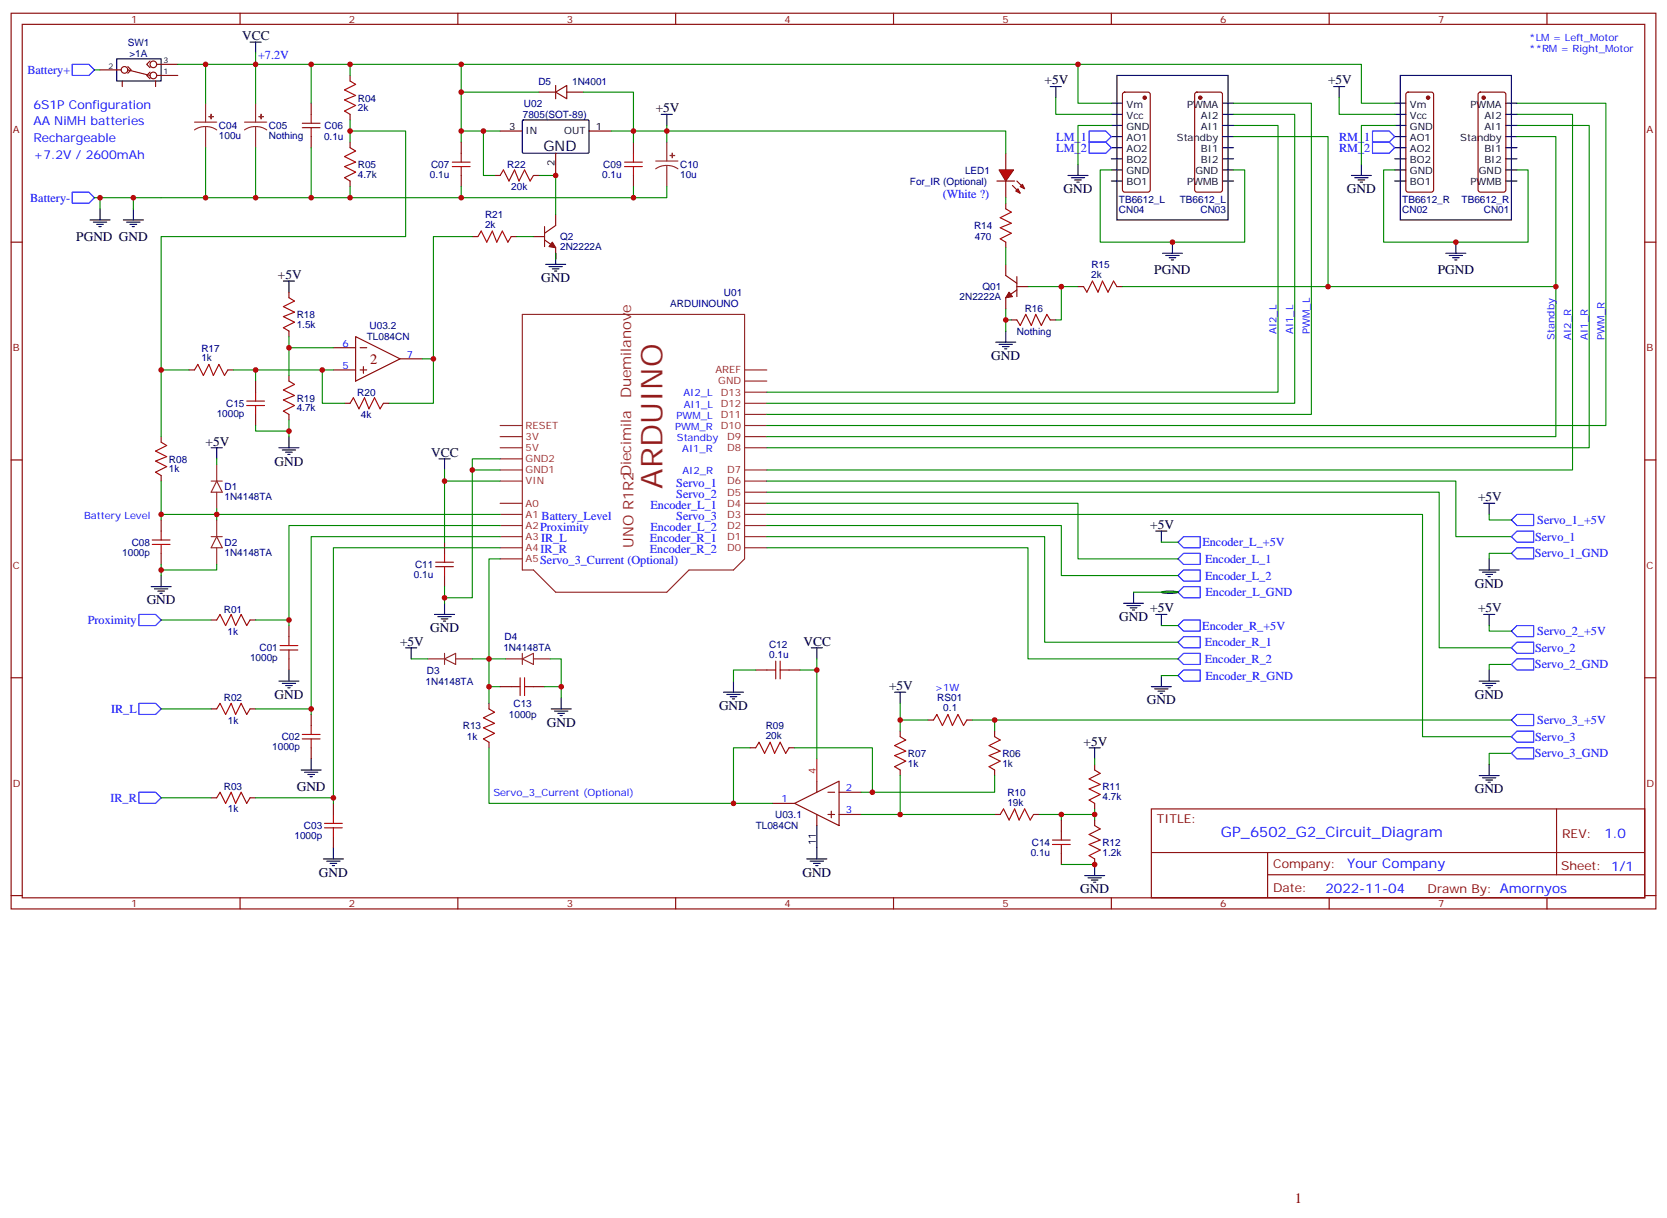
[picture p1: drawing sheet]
<svg xmlns="http://www.w3.org/2000/svg" width="529mm" height="387mm" viewBox="0 0 529 387" stroke-linecap="round" stroke-linejoin="round" font-family="sans-serif">
<g fill="none" stroke="#870000" stroke-width=".35">
<path d="M3.5 4.2h522.1v284.3h-522.1zM7.1 7.7h515v277.3h-515zM76.2 4.2v3.5M145.3 4.2v3.5M214.5 4.2v3.5M283.6 4.2v3.5M352.8 4.2v3.5M421.9 4.2v3.5M491.1 4.2v3.5M98.8 32.8v3.5M111.1 24v1.7M111.1 36.3v1.8"/>
<path d="M171.1 29.2h5.3M176.4 29.2l3.5-2.1v4.3zM176.4 27.1v4.3M179.9 29.2h5.3M356.5 29.5l.5-.3h7.4l.7 .5v30.6l-.4 .6-7.7 .1-.6-.5-.1-30.5zM379.5 29.5l.4-.3h7.4l.7 .5 .1 30.6-.5 .6-7.7 .1-.6-.5-.1-30.5zM446.5 29.5l.5-.3h7.4l.6 .5 .1 30.6-.5 .6-7.6 .1-.7-.5v-30.5zM469.4 29.5l.5-.3h7.4l.7 .5v30.6l-.4 .6-7.7 .1-.7-.5v-30.5zM98.8 43.4v3.5M111.1 45.1v1.8M111.1 57.5v1.7M146.4 45.1v3.5"/>
<path d="M146.4 55.7v3.5M158.7 41.6h7.1M176.4 48.6v7.1M187 41.6h7M201.1 45.1v3.5M201.1 55.7v3.5M3.5 76.9h3.6M522.1 76.9h3.5M51.2 138.6v1.8M3.5 146h3.6M51.2 151v1.7M522.1 146h3.5"/>
<path d="M51.2 165.1v3.5M51.2 175.6v3.6M141.1 172.1v3.5M67 196.8h1.8M79.4 196.8h1.7M91.7 198.6v3.5M141.1 182.7v3.5M3.5 215.2h3.6M91.7 209.2v3.5M158.7 218h3.6M169.3 218h3.6M239.9 212.7h3.5"/>
<path d="M250.5 212.7h3.5M522.1 215.2h3.5M67 225h1.8M79.4 225h1.7M98.8 226.8v3.5M98.8 237.4v3.5M155.2 223.3v1.7M155.2 235.6v1.8M238.1 237.4h1.8M250.5 237.4h1.7M285.8 232.1v1.8M294.6 228.6h1.7"/>
<path d="M306.9 228.6h1.8M315.7 232.1v1.8M67 253.3h1.8M79.4 253.3h1.7M105.8 255v3.6M245.2 255h7M252.2 255l14.1-7v14.1zM259.3 248v3.5M259.3 258.6v3.5M262.8 251.5h2.1M262.8 258.6h2.1M263.9 257.5v2.1"/>
<path d="M266.3 251.5h7.1M266.3 258.6h7.1M285.8 244.4v1.8M315.7 258.6h1.8M315.7 244.4v1.8M328.1 258.6h1.7M347.5 242.7v1.7M347.5 255v1.8M365.5 256.8h156.6v28.2h-156.6zM494.1 256.8v20.9M105.8 265.6v3.5M336.9 260.3v3.5"/>
<path d="M336.9 270.9v3.5M347.5 260.3v1.8M347.5 272.7v1.7M365.5 270.6h156.5M402.4 277.7h119.6M402.4 270.6v14.1M3.5 284.3h3.6M76.2 285v3.5M145.3 285v3.5M214.5 285v3.5M283.6 285v3.5M352.8 285v3.5"/>
<path d="M421.9 285v3.5M491.1 285v3.5M522.1 284.3h3.5"/>
</g>
<g fill="none" stroke="#8c2424" stroke-width=".35">
<path d="M61.7 38.8h7.1M65.3 32.8v6M77.6 38.8h7.1M81.1 32.8v6M65.3 40.2l-1.9 .2-1.7 .8M65.3 40.2l1.8 .2 1.7 .8M65.3 40.2v6.7M81.1 40.2l-1.8 .2-1.7 .8M81.1 40.2l1.9 .2 1.7 .8M81.1 40.2v6.7M208.1 51.1h7.1M211.7 52.5l-1.9 .3-1.7 .8"/>
<path d="M211.7 52.5l1.8 .3 1.7 .8M211.7 45.1v6M211.7 52.5v6.7M165.8 99.8h70.6v77.6l-3.6 3.5h-14.1l-7 7.1h-35.3l-7.1-7.1h-3.5zM236.4 117.4h7M158.7 138.6h7.1M158.7 135.1h7.1M236.4 138.6h7M236.4 135.1h7M236.4 131.6h7M236.4 128h7M236.4 124.5h7"/>
<path d="M236.4 121h7M67 152.7h3.6M68.8 152.7l1.8 3.5h-3.6zM68.8 147.4v5.3M68.8 156.2v5.3M158.7 159.8h7.1M158.7 152.7h7.1M158.7 149.2h7.1M158.7 142.1h7.1M158.7 145.7h7.1M236.4 159.8h7M236.4 156.2h7"/>
<path d="M236.4 152.7h7M236.4 149.2h7M236.4 142.1h7M67 170.4h3.6M68.8 170.4l1.8 3.5h-3.6zM68.8 165.1v5.3M68.8 173.9v5.3M158.7 173.9h7.1M158.7 170.4h7.1M158.7 166.8h7.1M158.7 163.3h7.1M158.7 177.4h7.1"/>
<path d="M236.4 173.9h7M236.4 170.4h7M236.4 166.8h7M236.4 163.3h7M135.8 209.2h5.3M141.1 209.2l3.5-1.8v3.5zM141.1 207.4v3.5M144.6 209.2h5.3M160.5 209.2h5.3M165.8 207.4v3.5M165.8 209.2l3.5-1.8v3.5zM169.3 209.2h5.3"/>
</g>
<g fill="none" stroke="#000" stroke-width=".35">
<path d="M79.4 13.4h3.5M81.1 13.4v3.5M165.9 38.2l.3-.1h20.6l.2 .3-.1 10.1-.3 .1h-20.6l-.2-.3zM209.9 36.3h3.5M211.7 36.3v3.5M333.4 27.5h3.5M335.1 27.5v3.5M352.8 32.8h3.5M352.8 36.3h3.5M352.8 39.8h3.5M354.5 24h35.3v45.8h-35.3zM388.1 32.8h3.5"/>
<path d="M388.1 36.3h3.5M388.1 39.8h3.5M423.3 27.5h3.6M425.1 27.5v3.5M442.7 32.8h3.6M442.7 36.3h3.6M442.7 39.8h3.6M444.5 24h35.3v45.8h-35.3zM478 32.8h3.5M478 36.3h3.5M478 39.8h3.5M339 55.7h6.4"/>
<path d="M340.1 56.4h4.2M341.1 57.1h2.2M341.8 57.8h.7M342.2 52.2v3.5M352.8 43.4h3.5M352.8 46.9h3.5M352.8 50.4h3.5M352.8 57.5h3.5M352.8 53.9h3.5M388.1 43.4h3.5M388.1 46.9h3.5M388.1 50.4h3.5"/>
<path d="M388.1 57.5h3.5M388.1 53.9h3.5M429 55.7h6.3M430 56.4h4.3M431.1 57.1h2.1M431.8 57.8h.7M432.2 52.2v3.5M442.7 43.4h3.6M442.7 46.9h3.6M442.7 50.4h3.6M442.7 57.5h3.6M442.7 53.9h3.6"/>
<path d="M478 43.4h3.5M478 46.9h3.5M478 50.4h3.5M478 57.5h3.5M478 53.9h3.5M28.6 69.8h6.3M29.6 70.5h4.3M30.7 71.2h2.1M31.4 71.9h.7M31.7 66.3v3.5M39.2 69.8h6.3M40.2 70.5h4.2"/>
<path d="M41.3 71.2h2.1M42 71.9h.7M42.3 66.3v3.5M372.2 76.9v3.5M462.1 76.9v3.5M369 80.4h6.4M370.1 81.1h4.2M371.1 81.8h2.1M371.8 82.5h.7M459 80.4h6.3M460 81.1h4.3M461.1 81.8h2.1"/>
<path d="M461.8 82.5h.7M67 142.1h3.6M68.8 142.1v3.6M139.3 145.7h3.6M141.1 145.7v3.5M471 159.8h3.5M472.7 159.8v3.5M472.7 177.4v3.5M48 186.2h6.3M49 186.9h4.3M50.1 187.6h2.1M50.8 188.3h.7"/>
<path d="M51.2 182.7v3.5M137.9 195.1h6.4M139 195.8h4.2M140.1 196.5h2.1M140.8 197.2h.7M141.1 191.5v3.6M469.5 180.9h6.4M470.6 181.6h4.2M471 195.1h3.5M471.7 182.4h2.1M472.4 183.1h.7M472.7 195.1v3.5"/>
<path d="M88.5 216.2h6.4M89.6 216.9h4.2M90.7 217.6h2.1M91.4 218.3h.7M91.7 212.7v3.5M128.8 205.6h3.5M130.5 205.6v3.6M229.7 219.7h6.3M232.8 216.2v3.5M257.5 205.6h3.6M259.3 205.6v3.6M284 219.7h3.5"/>
<path d="M285.8 219.7v3.6M469.5 216.2h6.4M470.6 216.9h4.2M471.7 217.6h2.1M472.4 218.3h.7M472.7 212.7v3.5M175 225h6.3M176 225.7h4.3M177.1 226.4h2.1M177.8 227.2h.7M178.2 221.5v3.5M230.7 220.5h4.2"/>
<path d="M231.8 221.2h2.1M232.5 221.9h.7M345.7 237.4h3.5M347.5 237.4v3.5M95.6 244.4h6.4M96.7 245.1h4.2M97.7 245.9h2.1M98.4 246.6h.7M98.8 240.9v3.5M469.5 246.2h6.4M470.6 246.9h4.2M471.7 247.6h2.1"/>
<path d="M472.4 248.3h.7M472.7 242.7v3.5M102.7 272.7h6.3M103.7 273.4h4.2M104.8 274.1h2.1M105.5 274.8h.7M105.8 269.1v3.6M256.1 272.7h6.4M257.2 273.4h4.2M258.2 274.1h2.1M258.9 274.8h.7M259.3 262.1v10.6"/>
<path d="M344.3 278h6.4M345.4 278.7h4.2M346.4 279.4h2.1M347.5 274.4v3.6M347.1 280.1h.7"/>
</g>
<g fill="none" stroke="#a10000" stroke-width=".35">
<path d="M96 39.1h5.6M98.8 36.3v2.8M111.1 25.7l1.8 1.1-3.5 1.7 3.5 1.8-3.5 1.4 3.5 1.8-3.5 1.7 1.7 1.1M96 40.5h5.6M98.8 40.5v2.9M111.1 46.9l1.8 1-3.5 1.8 3.5 1.8-3.5 1.4 3.5 1.7-3.5 1.8 1.7 1.1M143.6 51.5h5.6M143.6 52.9h5.6M146.4 48.6v2.9M146.4 52.9v2.8M198.3 51.5h5.6M198.3 52.9h5.6"/>
<path d="M201.1 48.6v2.9M201.1 52.9v2.8M51.2 140.4l1.7 1-3.5 1.8 3.5 1.8-3.5 1.4 3.5 1.7-3.5 1.8 1.8 1.1M48.3 172.8h5.7M48.3 171.4h5.7M51.2 168.6v2.8M51.2 172.8v2.8M138.3 179.9h5.6M138.3 178.5h5.6M141.1 175.6v2.9M141.1 179.9v2.8M68.8 196.8l1-1.7 1.8 3.5 1.8-3.5 1.4 3.5 1.8-3.5 1.7 3.5 1.1-1.8"/>
<path d="M88.9 206.3h5.6M88.9 204.9h5.6M91.7 202.1v2.8M91.7 206.3v2.9M162.3 218h2.8M165.1 215.2v5.6M166.5 215.2v5.6M166.5 218h2.8M243.4 212.7h2.8M246.2 209.9v5.6M247.6 209.9v5.6M247.6 212.7h2.9"/>
<path d="M68.8 225l1-1.7 1.8 3.5 1.8-3.5 1.4 3.5 1.8-3.5 1.7 3.5 1.1-1.8M96 234.6h5.6M96 233.2h5.6M98.8 230.3v2.9M98.8 234.6v2.8M155.2 225l1.8 1.1-3.5 1.8 3.5 1.7-3.5 1.4 3.5 1.8-3.5 1.8 1.7 1M239.9 237.4l1-1.8 1.8 3.5 1.8-3.5 1.4 3.5 1.7-3.5 1.8 3.5 1.1-1.7M285.8 233.9l1.7 1-3.5 1.8 3.5 1.7-3.5 1.5 3.5 1.7-3.5 1.8 1.8 1M296.3 228.6l1.1-1.8 1.8 3.5 1.7-3.5 1.4 3.5 1.8-3.5 1.8 3.5 1-1.7M315.7 233.9l1.8 1-3.5 1.8 3.5 1.7-3.5 1.5 3.5 1.7-3.5 1.8 1.7 1M68.8 253.3l1-1.8 1.8 3.5 1.8-3.5 1.4 3.5 1.8-3.5 1.7 3.5 1.1-1.7M105.8 258.6v2.8"/>
<path d="M317.5 258.6l1.1-1.8 1.7 3.5 1.8-3.5 1.4 3.5 1.8-3.5 1.7 3.5 1.1-1.7M347.5 244.4l1.7 1.1-3.5 1.8 3.5 1.7-3.5 1.4 3.5 1.8-3.5 1.8 1.8 1M103 262.8h5.7M103 261.4h5.7M105.8 262.8v2.8M334.1 268.1h5.6M334.1 266.7h5.6M336.9 263.8v2.9M336.9 268.1v2.8M347.5 262.1l1.7 1-3.5 1.8 3.5 1.8-3.5 1.4 3.5 1.7-3.5 1.8 1.8 1.1"/>
</g>
<g fill="none" stroke="#008700" stroke-width=".35">
<path d="M81.1 16.9v3.5M65.3 32.8v-12.4h33.5v12.4M111.1 24v-3.6h231.1v12.4h10.6M111.1 38.1v7M171.1 29.2h-24.7v12.4M185.2 29.2h15.9v12.4h10.6v-1.8M335.1 31v5.3h17.7M342.2 20.4h90v12.4h10.5M352.8 39.8h-10.6v12.4M391.6 32.8h24.7v98.8h-172.9M391.6 36.3h19.4v91.7h-167.6M391.6 39.8h14.1v84.7h-162.3"/>
<path d="M425.1 31v5.3h17.6M442.7 39.8h-10.5v12.4M481.5 36.3h17.7v112.9h-255.8M481.5 39.8h23v102.3h-261.1M481.5 32.8h28.3v102.3h-266.4M98.8 46.9v15.9h-47.6M111.1 41.6h17.7v33.5h-77.6v63.5M146.4 59.2v3.6h-47.6M158.7 41.6h-12.3v3.5M194 41.6h7.1v3.5M201.1 59.2v3.6h-54.7M211.7 59.2v3.6h-10.6"/>
<path d="M211.7 41.6v3.5M352.8 53.9h-3.6v23h45.9v-23h-3.5M391.6 43.4h30v47.6h72.3M442.7 53.9h-3.5v23h45.9v-23h-3.6M481.5 43.4h12.4v95.2h-250.5M51.2 152.7v12.4M68.8 145.7v1.7M141.1 149.2v22.9M141.1 152.7h17.6M158.7 149.2h-8.8v40.6h-8.8M158.7 145.7h-8.8v3.5M243.4 156.2h213.4v49.4h23"/>
<path d="M243.4 152.7h218.7v17.7h17.7M51.2 163.3h107.5M51.2 179.2v3.5M68.8 179.2v1.7h-17.6M68.8 161.5v3.6M158.7 166.8h-67v30M158.7 170.4h-59.9v54.6M158.7 173.9h-52.9v79.4M158.7 177.4h-3.5v45.9M243.4 163.3h208.2v70.6h28.2M472.7 163.3v1.8h7.1M479.8 175.6h-7.1v1.8"/>
<path d="M51.2 196.8h15.8M81.1 196.8h10.6v1.8M141.1 186.2v5.3M472.7 198.6v1.7h7.1M130.5 209.2h5.3M149.9 209.2h10.6M155.2 218h3.5M172.9 218h5.3v3.5M174.6 209.2h3.6v8.8M239.9 212.7h-7.1v3.5M254 212.7h5.3M259.3 209.2v31.7"/>
<path d="M479.8 210.9h-7.1v1.8M51.2 225h15.8M81.1 225h17.7v1.8M155.2 237.4v17.6h77.6M238.1 237.4h-5.3v17.6h12.4M252.2 237.4h24.7v14.1M285.8 223.3v5.3h8.8M285.8 228.6v3.5M308.7 228.6h171.1M315.7 228.6v3.5M479.8 239.1h-7.1v3.6M51.2 253.3h15.8"/>
<path d="M81.1 253.3h24.7v1.7M285.8 246.2v12.4h-12.4M315.7 246.2v5.3h-42.3M329.8 258.6h17.7M336.9 258.6v1.7M347.5 240.9v1.8M347.5 256.8v3.5M336.9 274.4h10.6"/>
</g>
<g fill="none" stroke="#00f" stroke-width=".35">
<path d="M22.9 20.4h5.3l1.8 1.8-1.8 1.8h-5.3zM345.7 41.6h5.3l1.8 1.8-1.8 1.7h-5.3zM345.7 45.1h5.3l1.8 1.8-1.8 1.7h-5.3zM435.7 41.6h5.3l1.7 1.8-1.7 1.7h-5.3zM435.7 45.1h5.3l1.7 1.8-1.7 1.7h-5.3zM22.9 61h5.3l1.8 1.8-1.8 1.7h-5.3zM481.5 168.6h5.3v3.5h-5.3l-1.7-1.7zM481.5 173.9h5.3v3.5h-5.3l-1.7-1.8zM481.5 163.3h5.3v3.5h-5.3l-1.7-1.7zM44.1 195.1h5.3l1.8 1.7-1.8 1.8h-5.3zM481.5 198.6h5.3v3.5h-5.3l-1.7-1.8zM481.5 203.9h5.3v3.5h-5.3l-1.7-1.8z"/>
<path d="M481.5 209.2h5.3v3.5h-5.3l-1.7-1.8zM44.1 223.3h5.3l1.8 1.7-1.8 1.8h-5.3zM479.8 239.1l1.7-1.7h5.3v3.5h-5.3zM479.8 228.6l1.7-1.8h5.3v3.5h-5.3zM481.5 232.1h5.3v3.5h-5.3l-1.7-1.7zM44.1 251.5h5.3l1.8 1.8-1.8 1.7h-5.3z"/>
</g>
<g fill="#8c2424" stroke="#8c2424" stroke-width=".35">
<path d="M66.3 37h1.4z"/>
<path d="M67 36.3v1.4z"/>
<path d="M82.2 37h1.4z"/>
<path d="M82.9 36.3v1.4z"/>
<path d="M212.7 49.4h1.4z"/>
<path d="M213.4 48.6v1.5z"/>
</g>
<path d="M259.3 240.9v7.1" fill="none" stroke="#f00" stroke-width=".35"/>
<g fill="#870000" stroke="#870000" stroke-width=".35">
<circle cx="471" cy="31" r=".53"/>
<circle cx="453.3" cy="31" r=".53"/>
<circle cx="363.4" cy="31" r=".53"/>
<circle cx="381" cy="31" r=".53"/>
</g>
<g fill="#f00" stroke="#870000" stroke-width=".35">
<path d="M317.1 53.9h4.6l-2.4 3.6z"/>
<path d="M316.4 57.5h5.7z"/>
</g>
<g fill="#870000" stroke="#870000" stroke-width=".35">
<path d="M322.8 57.5l1.4 1.4z"/>
<path d="M321.4 58.9l1.4 1.4z"/>
</g>
<g fill="#f00" stroke="#870000" stroke-width=".35">
<path d="M323.8 59.2l.8-.7 .7 1.4z"/>
<path d="M323.1 59.9l.7 1.4-1.4-.7z"/>
</g>
<g fill="none" stroke="#870000" stroke-width=".35">
<path d="M47.6 19.4l-1 1 1 1.1M31.7 22.2h6.8M38.8 25.7v1.8M40.6 21.1l1 1.1-1 1M40.6 22.2l7 1.8M47.6 22.9l-1 1.1 1 1M49.4 25.7v1.8M49.7 20.4h6.7M49.7 24h6.7M157 55.7h1.7M169.3 55.7h1.8M319.3 48.6v5.3"/>
<path d="M319.3 57.5v5.3M149.9 75.1h1.8M162.3 75.1h1.7M169.3 75.1h3.6M172.9 76.2l3.5 2.4v3.6M172.9 71.9v6.4M176.4 68.1v3.5l-3.5 2.4M319.3 64.5v1.8M319.3 76.9v1.7M91.7 92.7v1.8M319.3 83.9v3.6l3.5 2.4M322.8 92l-3.5 2.5v3.5"/>
<path d="M322.8 91h3.5M322.8 87.8v6.4M342.2 91h1.8M354.5 91h1.8M60 117.4h1.7M72.3 117.4h1.8M91.7 105.1v1.8M91.7 119.2v1.8M105.8 110.4h7.1M105.8 117.4h7.1M112.9 106.9l14.1 7-14.1 7.1zM114.3 110.4h2.1"/>
<path d="M114.3 117.4h2.1M115.4 116.4v2.1M127 113.9h7.1M321 101.6h1.8M333.4 101.6h1.7M81.1 121v3.5M81.1 131.6v3.5M91.7 131.6v1.7M109.4 128h1.7M121.7 128h1.8"/>
<circle cx="39.5" cy="22.2" r="1.06"/>
<circle cx="48.7" cy="24" r="1.06"/>
<circle cx="48.7" cy="20.4" r="1.06"/>
</g>
<g fill="none" stroke="#008700" stroke-width=".35">
<path d="M30 22.2h1.7M56.4 20.4h8.9M81.1 20.4v12.4M98.8 20.4h12.3M146.4 20.4v8.8M65.3 46.9v15.9M81.1 46.9v15.9M111.1 59.2v3.6M153.5 41.6v14.1h3.5M171.1 55.7h5.3v12.4M211.7 41.6h107.6v7M30 62.8h21.2"/>
<path d="M31.7 62.8v3.5M42.3 62.8v3.5M149.9 75.1h-12.3v38.8M164 75.1h5.3M319.3 62.8v1.7M319.3 78.6v5.3M176.4 80.4v1.8M319.3 98v7.1M326.3 91h15.9M336.9 91v10.6h-1.8M356.3 91h65.3M51.2 117.4h8.8"/>
<path d="M74.1 117.4h31.7M81.1 117.4v3.6M91.7 106.9v12.3M91.7 110.4h14.1M102.3 117.4v10.6h7.1M134.1 113.9h3.5v14.1h-14.1M319.3 101.6h1.7M91.7 133.3v3.5h-10.6v-1.7M91.7 136.8v1.8M243.4 159.8h98.8v17.6h31.7M243.4 166.8h93.5v15.9h37M243.4 170.4h88.2v33.5h42.3"/>
<path d="M243.4 173.9h82.9v35.3h47.6M368.7 172.1h5.2M359.8 188h14.1M368.7 198.6h5.2M368.7 214.5h5.2M285.8 258.6h29.9"/>
</g>
<g fill="#870000" stroke="#870000" stroke-width=".35">
<path d="M320.3 92.7l1.1 1.5-2.1 .3z"/>
<path d="M175.3 76.9l1.1 1.7-2.1-.3z"/>
</g>
<g fill="none" stroke="#a10000" stroke-width=".35">
<path d="M158.7 55.7l1.1-1.8 1.8 3.6 1.7-3.6 1.4 3.6 1.8-3.6 1.8 3.6 1-1.8M151.7 75.1l1.1-1.8 1.7 3.6 1.8-3.6 1.4 3.6 1.8-3.6 1.7 3.6 1.1-1.8M319.3 66.3l1.7 1-3.5 1.8 3.5 1.8-3.5 1.4 3.5 1.7-3.5 1.8 1.8 1.1M91.7 94.5l1.8 1.1-3.5 1.7 3.5 1.8-3.5 1.4 3.5 1.8-3.5 1.7 1.7 1.1M344 91l1 1.7 1.8-3.5 1.7 3.5 1.5-3.5 1.7 3.5 1.8-3.5 1 1.8M61.7 117.4l1.1-1.7 1.8 3.5 1.7-3.5 1.4 3.5 1.8-3.5 1.8 3.5 1-1.8M322.8 101.6l1 1.7 1.8-3.5 1.8 3.5 1.4-3.5 1.8 3.5 1.7-3.5 1.1 1.8M78.3 128.7h5.7M78.3 127.3h5.7M81.1 124.5v2.8M81.1 128.7v2.9M91.7 121l1.8 1-3.5 1.8 3.5 1.8-3.5 1.4 3.5 1.7-3.5 1.8 1.7 1.1"/>
<path d="M111.1 128l1.1-1.7 1.7 3.5 1.8-3.5 1.4 3.5 1.8-3.5 1.7 3.5 1.1-1.8"/>
</g>
<g fill="none" stroke="#000" stroke-width=".35">
<path d="M37 18.7h14.2v7h-14.2zM90 89.2h3.5M91.7 89.2v3.5M173.2 83.9h6.4M174.3 84.6h4.2M175.3 85.3h2.1M176 86h.7M176.4 80.4v3.5M316.1 108.6h6.3M317.1 109.3h4.3M318.2 110h2.1M318.9 110.7h.7"/>
<path d="M319.3 105.1v3.5M91.7 138.6v3.5M88.5 142.1h6.4M89.6 142.8h4.2M90.7 143.5h2.1M91.4 144.3h.7M366.9 168.6h3.5M368.7 168.6v3.5M356.7 191.5h6.3M357.7 192.2h4.2M358.8 192.9h2.1M359.5 193.6h.7"/>
<path d="M359.8 188v3.5M366.9 195.1h3.5M368.7 188l2.6-.4 2.6 .4-2.6 .3zM368.7 195.1v3.5M365.5 218h6.3M366.5 218.7h4.3M367.6 219.4h2.1M368.7 214.5v3.5M368.3 220.1h.7"/>
</g>
<path d="M375.7 175.6h5.3v3.6h-5.3l-1.8-1.8zM375.7 170.4h5.3v3.5h-5.3l-1.8-1.8zM375.7 180.9h5.3v3.6h-5.3l-1.8-1.8zM375.7 186.2h5.3v3.6h-5.3l-1.8-1.8zM375.7 196.8h5.3v3.5h-5.3l-1.8-1.7zM373.9 209.2l1.8-1.8h5.3v3.5h-5.3zM375.7 202.1h5.3v3.5h-5.3l-1.8-1.7zM375.7 212.7h5.3v3.5h-5.3l-1.8-1.7z" fill="none" stroke="#00f" stroke-width=".35"/>
<g fill="#c00">
<circle cx="141.1" cy="152.7" r=".88"/>
<circle cx="141.1" cy="189.8" r=".88"/>
<circle cx="149.9" cy="149.2" r=".88"/>
<circle cx="91.7" cy="196.8" r=".88"/>
<circle cx="98.8" cy="225" r=".88"/>
<circle cx="105.8" cy="253.3" r=".88"/>
<circle cx="111.1" cy="41.6" r=".88"/>
<circle cx="51.2" cy="163.3" r=".88"/>
<circle cx="68.8" cy="163.3" r=".88"/>
<circle cx="51.2" cy="180.9" r=".88"/>
<circle cx="342.2" cy="20.4" r=".88"/>
<circle cx="201.1" cy="62.8" r=".88"/>
<circle cx="493.9" cy="91" r=".88"/>
<circle cx="462.1" cy="76.9" r=".88"/>
<circle cx="372.2" cy="76.9" r=".88"/>
<circle cx="259.3" cy="212.7" r=".88"/>
<circle cx="347.5" cy="258.6" r=".88"/>
<circle cx="285.8" cy="228.6" r=".88"/>
<circle cx="276.9" cy="251.5" r=".88"/>
<circle cx="315.7" cy="228.6" r=".88"/>
<circle cx="232.8" cy="255" r=".88"/>
<circle cx="155.2" cy="218" r=".88"/>
<circle cx="155.2" cy="209.2" r=".88"/>
<circle cx="178.2" cy="218" r=".88"/>
<circle cx="201.1" cy="41.6" r=".88"/>
<circle cx="211.7" cy="41.6" r=".88"/>
<circle cx="336.9" cy="258.6" r=".88"/>
<circle cx="347.5" cy="274.4" r=".88"/>
<circle cx="421.6" cy="91" r=".88"/>
<circle cx="336.9" cy="91" r=".88"/>
<circle cx="319.3" cy="101.6" r=".88"/>
<circle cx="285.8" cy="258.6" r=".88"/>
<circle cx="91.7" cy="136.8" r=".88"/>
<circle cx="51.2" cy="117.4" r=".88"/>
<circle cx="81.1" cy="117.4" r=".88"/>
<circle cx="91.7" cy="110.4" r=".88"/>
<circle cx="102.3" cy="117.4" r=".88"/>
<circle cx="137.6" cy="113.9" r=".88"/>
<circle cx="81.1" cy="20.4" r=".88"/>
<circle cx="65.3" cy="20.4" r=".88"/>
<circle cx="81.1" cy="62.8" r=".88"/>
<circle cx="98.8" cy="62.8" r=".88"/>
<circle cx="111.1" cy="62.8" r=".88"/>
<circle cx="98.8" cy="20.4" r=".88"/>
<circle cx="111.1" cy="20.4" r=".88"/>
<circle cx="146.4" cy="41.6" r=".88"/>
<circle cx="146.4" cy="20.4" r=".88"/>
<circle cx="146.4" cy="29.2" r=".88"/>
<circle cx="153.5" cy="41.6" r=".88"/>
<circle cx="176.4" cy="55.7" r=".88"/>
<circle cx="146.4" cy="62.8" r=".88"/>
<circle cx="42.3" cy="62.8" r=".88"/>
<circle cx="31.8" cy="62.8" r=".88"/>
<circle cx="65.3" cy="62.8" r=".88"/>
</g>
<text font-size="9.5" fill="#8d2323" x="210.3" y="155.1" transform="rotate(-90 210.3 155.1)">ARDUINO</text>
<text font-size="4.6" x="172.5" y="47.9">GND</text>
<g font-size="4.6" fill="#800">
<text x="117.5" y="115.7">2</text>
<text x="411" y="382">1</text>
</g>
<g font-size="4.6" fill="#8d2323">
<text x="200.4" y="126.5" transform="rotate(-90 200.4 126.5)">Duemilanove</text>
<text x="201.1" y="173.9" transform="rotate(-90 201.1 173.9)">UNO R1R2Diecimila</text>
</g>
<text font-size="4.6" fill="#00f" x="387.6" y="265.8">GP_6502_G2_Circuit_Diagram</text>
<g font-size="4.2">
<text x="76.9" y="12.7">VCC</text>
<text x="331.6" y="26.8">+5V</text>
<text x="421.6" y="26.8">+5V</text>
<text x="208.1" y="35.6">+5V</text>
<text x="337.6" y="61.3">GND</text>
<text x="427.6" y="61.3">GND</text>
<text x="24.2" y="76.5">PGND GND</text>
<text x="88.2" y="88.5">+5V</text>
<text x="171.8" y="89.6">GND</text>
<text x="366.4" y="87.1">PGND</text>
<text x="456.4" y="87.1">PGND</text>
<text x="314.7" y="114.3">GND</text>
<text x="65.3" y="141.4">+5V</text>
<text x="87.1" y="147.8">GND</text>
<text x="136.9" y="145">VCC</text>
<text x="469.2" y="159.1">+5V</text>
<text x="365.1" y="167.9">+5V</text>
<text x="46.6" y="191.9">GND</text>
<text x="468.1" y="186.6">GND</text>
<text x="355.2" y="197.2">GND</text>
<text x="365.1" y="194.3">+5V</text>
<text x="469.2" y="194.3">+5V</text>
<text x="136.5" y="200.7">GND</text>
<text x="127" y="204.9">+5V</text>
<text x="255.1" y="204.9">VCC</text>
<text x="87.1" y="221.9">GND</text>
<text x="282.2" y="219">+5V</text>
<text x="468.1" y="221.9">GND</text>
<text x="228.2" y="225.4">GND</text>
<text x="364.1" y="223.6">GND</text>
<text x="173.6" y="230.7">GND</text>
<text x="344" y="236.7">+5V</text>
<text x="94.2" y="251.1">GND</text>
<text x="468.1" y="251.8">GND</text>
<text x="101.2" y="278.3">GND</text>
<text x="254.7" y="278.3">GND</text>
<text x="342.9" y="283.6">GND</text>
</g>
<g font-size="4.2" fill="#00f">
<text x="509.3" y="266">1.0</text>
<text x="427.7" y="275.6">Your Company</text>
<text x="420.7" y="283.4">2022-11-04</text>
</g>
<g font-size="3.9" fill="#00f">
<text x="8.7" y="23.5">Battery+</text>
<text x="81.9" y="18.7">+7.2V</text>
<text x="10.6" y="34.5">6S1P Configuration</text>
<text x="10.6" y="39.8">AA NiMH batteries</text>
<text x="10.6" y="45.1">Rechargeable</text>
<text x="335.3" y="44.6">LM_1</text>
<text x="425.1" y="44.6">RM_1</text>
<text x="10.6" y="50.4">+7.2V / 2600mAh</text>
<text x="335.3" y="48.1">LM_2</text>
<text x="425.1" y="48.1">RM_2</text>
<text x="9.6" y="64">Battery-</text>
<text x="299.3" y="62.8">(White ?)</text>
<text x="214.7" y="154.5">Servo_1</text>
<text x="206.5" y="161.5">Encoder_L_1</text>
<text x="214.7" y="158">Servo_2</text>
<text x="171.9" y="165.1">Battery_Level</text>
<text x="214.7" y="165.1">Servo_3</text>
<text x="488" y="166.3">Servo_1_+5V</text>
<text x="171.4" y="168.6">Proximity</text>
<text x="171.8" y="172.1">IR_L</text>
<text x="206.3" y="172.1">Encoder_R_1</text>
<text x="206.5" y="168.6">Encoder_L_2</text>
<text x="381.7" y="173.4">Encoder_L_+5V</text>
<text x="487.3" y="171.6">Servo_1</text>
<text x="171.5" y="179.2">Servo_3_Current (Optional)</text>
<text x="171.6" y="175.6">IR_R</text>
<text x="206.3" y="175.6">Encoder_R_2</text>
<text x="382.5" y="178.7">Encoder_L_1</text>
<text x="487.3" y="176.9">Servo_1_GND</text>
<text x="382.5" y="184">Encoder_L_2</text>
<text x="382.7" y="189.3">Encoder_L_GND</text>
<text x="27.9" y="198.1">Proximity</text>
<text x="381.6" y="199.8">Encoder_R_+5V</text>
<text x="488" y="201.6">Servo_2_+5V</text>
<text x="382.4" y="205.1">Encoder_R_1</text>
<text x="487.3" y="206.9">Servo_2</text>
<text x="382.4" y="210.4">Encoder_R_2</text>
<text x="382.7" y="215.7">Encoder_R_GND</text>
<text x="487.3" y="212.2">Servo_2_GND</text>
<text x="35.2" y="226.3">IR_L</text>
<text x="488" y="229.8">Servo_3_+5V</text>
<text x="487.3" y="235.1">Servo_3</text>
<text x="487.3" y="240.4">Servo_3_GND</text>
<text x="35" y="254.5">IR_R</text>
</g>
<g font-size="3.9" fill="#800">
<text x="367.2" y="261.4">TITLE:</text>
<text x="495.9" y="266">REV:</text>
<text x="404.1" y="275.6">Company:</text>
<text x="495.5" y="276.2">Sheet: 1/1</text>
<text x="404.1" y="283.2">Date:</text>
<text x="453.2" y="283.3">Drawn By: Amornyos</text>
</g>
<g font-size="3.2" fill="#800">
<text x="41.6" y="7.2">1</text>
<text x="110.8" y="7.2">2</text>
<text x="179.9" y="7.2">3</text>
<text x="249.1" y="7.2">4</text>
<text x="318.2" y="7.2">5</text>
<text x="387.3" y="7.2">6</text>
<text x="456.5" y="7.2">7</text>
<text x="4.1" y="42.3">A</text>
<text x="522.6" y="42.3">A</text>
<text x="4.1" y="111.4">B</text>
<text x="522.6" y="111.4">B</text>
<text x="4.1" y="180.6">C</text>
<text x="522.6" y="180.6">C</text>
<text x="4.1" y="249.7">D</text>
<text x="522.6" y="249.7">D</text>
<text x="41.6" y="288">1</text>
<text x="110.8" y="288">2</text>
<text x="179.9" y="288">3</text>
<text x="249.1" y="288">4</text>
<text x="318.2" y="288">5</text>
<text x="387.3" y="288">6</text>
<text x="456.5" y="288">7</text>
</g>
<g font-size="3.2" fill="#000080">
<text x="40.5" y="14.5">SW1</text>
<text x="41.1" y="18">&gt;1A</text>
<text x="170.9" y="26.9">D5</text>
<text x="181.6" y="26.9">1N4001</text>
<text x="113.6" y="35.3">2k</text>
<text x="113.6" y="32.3">R04</text>
<text x="166.3" y="33.9">U02</text>
<text x="69.5" y="41">C04</text>
<text x="85.4" y="41">C05</text>
<text x="103" y="41">C06</text>
<text x="166" y="37.5">7805(SOT-89)</text>
<text x="69.5" y="44.1">100u</text>
<text x="85.4" y="44.1">Nothing</text>
<text x="102.9" y="44.5">0.1u</text>
<text x="113.6" y="53.4">R05</text>
<text x="136.8" y="53.3">C07</text>
<text x="161" y="53.3">R22</text>
<text x="191.5" y="53.3">C09</text>
<text x="215.9" y="53.3">C10</text>
<text x="113.6" y="56.5">4.7k</text>
<text x="136.5" y="56.5">0.1u</text>
<text x="191.1" y="56.5">0.1u</text>
<text x="215.9" y="56.5">10u</text>
<text x="288.9" y="58.7">For_IR (Optional)</text>
<text x="306.3" y="55.1">LED1</text>
<text x="162.3" y="60.4">20k</text>
<text x="355.2" y="64.5">TB6612_L</text>
<text x="374.5" y="64.5">TB6612_L</text>
<text x="445.1" y="64.5">TB6612_R</text>
<text x="464" y="64.5">TB6612_R</text>
<text x="154" y="69.1">R21</text>
<text x="355.2" y="67.5">CN04</text>
<text x="381.1" y="67.5">CN03</text>
<text x="445.1" y="67.5">CN02</text>
<text x="471" y="67.5">CN01</text>
<text x="154" y="72.3">2k</text>
<text x="177.8" y="76.3">Q2</text>
<text x="309.2" y="72.8">R14</text>
<text x="309.5" y="76.3">470</text>
<text x="177.8" y="79.4">2N2222A</text>
<text x="346.4" y="88.2">2k</text>
<text x="346.4" y="85">R15</text>
<text x="229.8" y="94">U01</text>
<text x="304.6" y="95.3">2N2222A</text>
<text x="311.9" y="92.2">Q01</text>
<text x="94.2" y="101">R18</text>
<text x="212.8" y="97.5">ARDUINOUNO</text>
<text x="325.3" y="99.2">R16</text>
<text x="94.2" y="104.1">1.5k</text>
<text x="117.3" y="104.5">U03.2</text>
<text x="322.8" y="106.2">Nothing</text>
<text x="63.9" y="111.6">R17</text>
<text x="116.4" y="108.1">TL084CN</text>
<text x="63.9" y="114.6">1k</text>
<text x="113.4" y="125.7">R20</text>
<text x="71.8" y="129.2">C15</text>
<text x="94.2" y="130.5">4.7k</text>
<text x="94.2" y="127.5">R19</text>
<text x="68.8" y="132.3">1000p</text>
<text x="114.6" y="132.8">4k</text>
<text x="53.6" y="149.9">1k</text>
<text x="53.6" y="146.9">R08</text>
<text x="71.3" y="155.6">D1</text>
<text x="71.3" y="158.8">1N4148TA</text>
<text x="41.8" y="173.2">C08</text>
<text x="71.3" y="173.2">D2</text>
<text x="38.8" y="176.4">1000p</text>
<text x="71.3" y="176.4">1N4148TA</text>
<text x="131.4" y="183.5">0.1u</text>
<text x="131.8" y="180.3">C11</text>
<text x="71.1" y="194.5">R01</text>
<text x="72.3" y="201.6">1k</text>
<text x="160.2" y="203.3">D4</text>
<text x="79.4" y="209.9">1000p</text>
<text x="82.4" y="206.8">C01</text>
<text x="159.8" y="206.8">1N4148TA</text>
<text x="244.1" y="205.6">C12</text>
<text x="244.2" y="208.8">0.1u</text>
<text x="135.5" y="213.8">D3</text>
<text x="135.1" y="217.4">1N4148TA</text>
<text x="71.1" y="222.7">R02</text>
<text x="161.6" y="228">1000p</text>
<text x="163" y="224.4">C13</text>
<text x="297.5" y="222.7">RS01</text>
<text x="299.4" y="225.7">0.1</text>
<text x="72.3" y="229.7">1k</text>
<text x="146.9" y="231.5">R13</text>
<text x="243.1" y="231.4">R09</text>
<text x="86.4" y="238.2">1000p</text>
<text x="89.4" y="235">C02</text>
<text x="148.2" y="235">1k</text>
<text x="243.1" y="234.6">20k</text>
<text x="288.2" y="243.5">1k</text>
<text x="288.2" y="240.4">R07</text>
<text x="318.2" y="243.5">1k</text>
<text x="318.2" y="240.3">R06</text>
<text x="71.1" y="250.9">R03</text>
<text x="350" y="250.9">R11</text>
<text x="72.3" y="257.9">1k</text>
<text x="319.8" y="255.7">19k</text>
<text x="319.8" y="252.6">R10</text>
<text x="350" y="254">4.7k</text>
<text x="96.5" y="263.2">C03</text>
<text x="239.9" y="263.2">TL084CN</text>
<text x="246.1" y="259.7">U03.1</text>
<text x="93.5" y="266.4">1000p</text>
<text x="327.6" y="268.5">C14</text>
<text x="350" y="268.5">R12</text>
<text x="327.2" y="271.7">0.1u</text>
<text x="350" y="271.7">1.2k</text>
</g>
<g font-size="3.2" fill="#00f">
<text x="485.5" y="12.9">*LM = Left_Motor</text>
<text x="485.5" y="16.4">**RM = Right_Motor</text>
<text x="405.2" y="106.1" transform="rotate(-90 405.2 106.1)">AI2_L</text>
<text x="410.5" y="106.1" transform="rotate(-90 410.5 106.1)">AI1_L</text>
<text x="415.8" y="106.1" transform="rotate(-90 415.8 106.1)">PWM_L</text>
<text x="493.4" y="107.8" transform="rotate(-90 493.4 107.8)">Standby</text>
<text x="498.7" y="107.8" transform="rotate(-90 498.7 107.8)">AI2_R</text>
<text x="504" y="107.8" transform="rotate(-90 504 107.8)">AI1_R</text>
<text x="509.3" y="107.8" transform="rotate(-90 509.3 107.8)">PWM_R</text>
<text x="108.8" y="110">6</text>
<text x="129.1" y="113.6">7</text>
<text x="108.8" y="117.1">5</text>
<text x="217" y="125.7">AI2_L</text>
<text x="217.1" y="129.4">AI1_L</text>
<text x="214.3" y="136.4">PWM_R</text>
<text x="214.8" y="132.9">PWM_L</text>
<text x="214.9" y="140">Standby</text>
<text x="216.6" y="143.5">AI1_R</text>
<text x="216.6" y="150.5">AI2_R</text>
<text x="26.7" y="164.6">Battery Level</text>
<text x="296.8" y="219.3">&gt;1W</text>
<text x="268.5" y="251.1">2</text>
<text x="156.6" y="252.8">Servo_3_Current (Optional)</text>
<text x="248.1" y="254.7">1</text>
<text x="268.5" y="258.2">3</text>
</g>
<g font-size="3.2">
<text x="357.6" y="34.2">Vm</text>
<text x="376.9" y="34.2">PWMA</text>
<text x="447.6" y="34.2">Vm</text>
<text x="466.8" y="34.2">PWMA</text>
<text x="161.7" y="41.2">3</text>
<text x="189.1" y="41.2">1</text>
<text x="357.6" y="37.7">Vcc</text>
<text x="357.6" y="41.2">GND</text>
<text x="381.2" y="37.7">AI2</text>
<text x="381.2" y="41.2">AI1</text>
<text x="447.6" y="37.7">Vcc</text>
<text x="447.6" y="41.2">GND</text>
<text x="471.2" y="37.7">AI2</text>
<text x="471.2" y="41.2">AI1</text>
<text x="166.9" y="42.7">IN</text>
<text x="179.1" y="42.7">OUT</text>
<text x="357.6" y="44.8">AO1</text>
<text x="373.6" y="44.8">Standby</text>
<text x="447.6" y="44.8">AO1</text>
<text x="463.5" y="44.8">Standby</text>
<text x="176" y="52.8" transform="rotate(-90 176 52.8)">2</text>
<text x="357.6" y="48.3">AO2</text>
<text x="357.6" y="51.8">BO2</text>
<text x="381.2" y="48.3">BI1</text>
<text x="381.2" y="51.8">BI2</text>
<text x="447.6" y="48.3">AO2</text>
<text x="447.6" y="51.8">BO2</text>
<text x="471.2" y="48.3">BI1</text>
<text x="471.2" y="51.8">BI2</text>
<text x="357.6" y="58.9">BO1</text>
<text x="357.6" y="55.4">GND</text>
<text x="376.9" y="58.9">PWMB</text>
<text x="379.5" y="55.4">GND</text>
<text x="447.6" y="58.9">BO1</text>
<text x="447.6" y="55.4">GND</text>
<text x="466.8" y="58.9">PWMB</text>
<text x="469.4" y="55.4">GND</text>
<text x="258.9" y="268.2" transform="rotate(-90 258.9 268.2)">11</text>
</g>
<g font-size="3.2" fill="#8d2323">
<text x="227.1" y="118.5">AREF</text>
<text x="228" y="122">GND</text>
<text x="228.8" y="125.6">D13</text>
<text x="228.8" y="129.1">D12</text>
<text x="166.9" y="136.1">RESET</text>
<text x="228.8" y="136.1">D10</text>
<text x="228.8" y="132.6">D11</text>
<text x="166.9" y="143.2">5V</text>
<text x="166.9" y="139.7">3V</text>
<text x="230.8" y="143.2">D8</text>
<text x="230.8" y="139.7">D9</text>
<text x="166.9" y="146.7">GND2</text>
<text x="166.9" y="153.8">VIN</text>
<text x="166.9" y="150.2">GND1</text>
<text x="230.8" y="153.8">D6</text>
<text x="230.8" y="150.2">D7</text>
<text x="166.9" y="160.8">A0</text>
<text x="230.8" y="160.8">D4</text>
<text x="230.8" y="157.3">D5</text>
<text x="166.9" y="167.9">A2</text>
<text x="166.9" y="164.4">A1</text>
<text x="230.8" y="167.9">D2</text>
<text x="230.8" y="164.4">D3</text>
<text x="166.9" y="171.4">A3</text>
<text x="230.8" y="171.4">D1</text>
<text x="166.9" y="178.5">A5</text>
<text x="166.9" y="174.9">A4</text>
<text x="230.8" y="174.9">D0</text>
</g>
<text font-size="3.2" fill="#f00" x="258.9" y="245.9" transform="rotate(-90 258.9 245.9)">4</text>
<g font-size="2.5">
<text x="34.4" y="21.8">2</text>
<text x="51.9" y="20.1">3</text>
<text x="51.9" y="23.6">1</text>
</g>
</svg>
